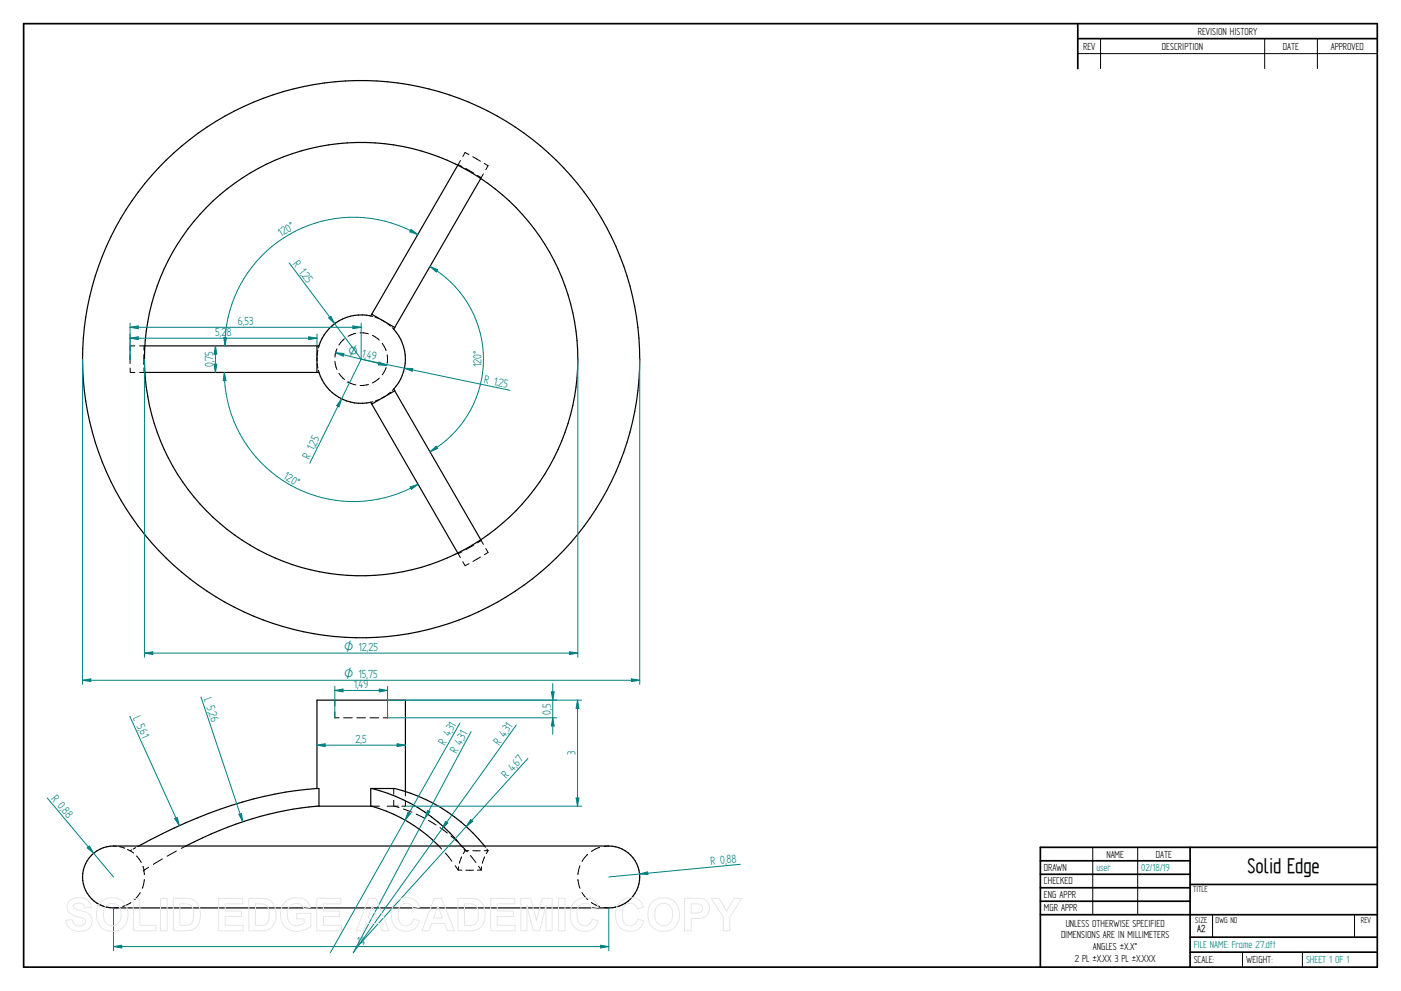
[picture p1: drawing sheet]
<svg xmlns="http://www.w3.org/2000/svg" width="594mm" height="420mm" viewBox="0 0 594 420" stroke-linecap="round" stroke-linejoin="round" font-family="sans-serif">
<g fill="none" stroke="#000" stroke-width=".72">
<path d="M10 10h574v400h-574zM457 10v19.1M457 16.4h127M504.6 359.2v50.8M584 359.2h-142.9v50.8M441.1 365h63.5M441.1 370.7h63.5M441.1 376.4h63.5M504.6 375h79.4M441.1 382.1h63.5M441.1 387.8h142.9M504.6 397.3h79.4"/>
<path d="M504.6 403.7h79.4"/>
</g>
<g fill="none" stroke="#000" stroke-width=".42">
<path d="M466.7 16.4v12.7M536.3 16.4v12.7M558.6 16.4v12.7M457 22.7h127M194.1 70v.1M194.3 69.8l1.6 .9M194.3 69.8h-.1M195.2 68.1l-.9 1.7M197.6 71.5h.1M197.6 71.5l3.3 1.9M198.8 65.5l-1.6-.9-.9 1.7M200.5 66.5l3.2 1.8"/>
<path d="M202.5 74.4l1.5 1M203.9 75.6l-.1 .1M204 75.4v.1M205 73.7l-1 1.7M205.4 69.3l1.6 1-1 1.7M157.2 133.9l.9 .3M159 134.5l1.8 .7M161.7 135.6l1.6 .9M164.1 137.1l1.5 1.2M166.3 138.9l.7 .7M55.2 150.4v3.7M55.2 156v1.9h2"/>
<path d="M57.2 146.6h-2v1.9M59.2 157.9h2M59.2 146.6h2M61 154.1h.1M61 150.4v3.7M61 156l.1 1.9M61.1 146.6l-.1 1.9M61.4 157.9h.1M61.4 146.6h.1M134.4 151.4v1.8M134.5 150.4h.1M134.5 154.2l.3 1.8"/>
<path d="M134.8 148.5l-.3 1.9M135 157l.2 .9M135.2 146.6l-.2 .9M142 153.2l.9 3.4M142.9 147.9l-.9 3.5M143.7 158.3l2.4 2.6M146 143.6l-2.3 2.7M150.9 141.4l-3.3 1.2M152.7 141.1l3.5 .4M157.9 142.2l2.9 2M162 145.5l1.7 3.2M163.7 155.8l-1.6 3.1"/>
<path d="M164.2 150.5v3.5M147.6 161.9h.1M147.6 161.9l3.3 1.3M156.2 163l-3.5 .4M158.1 170.3l-.9 .3M160.8 169.4l-1.8 .7M160.9 160.3l-2.9 2M163.3 168l-1.6 .9M165.6 166.3h.1M165.6 166.3l-1.5 1.2M167 164.9l-.7 .7M194.1 234.4v.1"/>
<path d="M194.2 234.7l.1 .1M194.3 234.8l.9 1.6M195.9 233.9l-1.6 .9M196.3 238.2l.9 1.7 1.7-.9M200.9 231.1l-3.3 1.9M203.7 236.2l-3.2 1.8M203.8 228.8l.1 .1M204 229v.2M204 229.2l1 1.6M204 229.2l-1.5 .9M206 232.5l1 1.7-1.6 1M142 296.8v2.5"/>
<path d="M164.3 296.8v2.5M142 301.8v2.5h1.8M145.7 304.3h3.7M151.3 304.3h3.7M156.9 304.3h3.7M164.3 301.9v2.4h-1.8M167 334.3v2.5M167 339.3v2.5M171.9 339.7v2.1h-1.5M171.9 335.2v2.2M48.1 358.7l1.2 .1M50.6 358.9l2.3 .7"/>
<path d="M57.6 359.4l-1.2 .6M58.8 358.7l-.6 .3M78.8 358.7l-1.9 1M157.6 341.8h3.3M164.2 341.8h4.7M167.4 341.8l1.8 .6M171.1 343l3.6 1.4M176.5 345.1l3.4 1.7M181.6 347.8l3.3 2M185.8 358.4l1.5 1.6M186.6 350.9l3.1 2.3M191.2 354.4l2.9 2.6"/>
<path d="M195.5 358.4l2.7 2.7M195.6 358.6l.5 .6M205.4 358.6l.5 .6M254.2 359.3l-3.5 1.7M258.1 358.7l-1.9 .2M463.4 359.2v28.6M482.4 359.2v28.6M54.1 360.1l1.1 .6M55.2 360.7l1.4 1M55.8 360.3l-.6 .4M57.9 362.9l2 2.8M59.5 378.4l-2.4 3"/>
<path d="M60.6 367.3l.5 1.6M61 369h.1M61 369l.2 1.9M61.1 368.9h-.1M61.2 372.9l-.9 3.7M63 367.7l-1.9 1.2M68.9 364.2l-3.9 2.3M74.8 360.8l-3.9 2.2M188.8 361.7l2.8 3.5M193 367l1.3 1.9M194.3 368.9h1.6M194.5 367.5l-.2 1.4"/>
<path d="M195.7 363.3l-.9 2.7M196.7 360l.5 .7M197.2 360.7l-.7 1.2M197.2 360.7h1.6M197.6 368.9h3.2M199.4 362.7l2.4 3M200.5 360.7h3.2M202.9 367.3l1.1 1.6M204 368.9h-1.6M204.2 367.5l-.2 1.4M205.4 360.7h1.6M205.5 363.3l-1 2.7"/>
<path d="M206.5 360l.5 .7M207 360.7l-.8 1.2M245.1 372.8l.8 3.8M245.9 367.1l-.8 3.7M246.8 378.4l2.4 3M249.2 362.2l-2.4 3.1M50.1 384.8l-2 .1M55.5 382.7l-3.5 1.6M250.8 382.7l3.5 1.6M256.2 384.8l1.9 .1M514.2 387.9v9.4M574.4 387.9v9.4"/>
<path d="M526.9 403.7v6.3M552.3 403.7v6.3"/>
</g>
<g fill="none" stroke="#000" stroke-width=".51">
<path d="M194.1 70.1l-36.5 63.1M203.8 75.7l-36.4 63.2M157.6 133.2l-.4 .7a18.8 18.8 0 0 0-22 12.7h-73.7M157.6 133.2l9.8 5.7M167.4 138.9l-.4 .7a18.7 18.7 0 0 1 0 25.3l.4 .8M61.5 157.9h73.7a18.8 18.8 0 0 0 22 12.7l.4 .7M134.4 146.6v11.3M157.6 171.3l36.5 63.1M167.4 165.7l-9.8 5.6M167.4 165.7l36.4 63.1M134.4 334.3v-37.5h37.5v38.4M134.4 334.3h.8v7.5"/>
<path d="M134.4 334.3a174.5 174.5 0 0 0-65.5 19.1l-10.1 5.3M157.6 334.3a69.7 69.7 0 0 1 38 24.3M157.2 341.8v-7.5h10.2a69.9 69.9 0 0 1 38 24.3M185.8 358.4a64.8 64.8 0 0 0-28.2-16.6h-23.2a148 148 0 0 0-55.6 16.9M38.9 362.5l1.1-.9a12.8 12.8 0 0 1 8.1-2.9h210a13.1 13.1 0 0 1 13.2 13.1 13.1 13.1 0 0 1-13.2 13.1h-210a13.1 13.1 0 0 1-12.1-8.1 13.1 13.1 0 0 1 2.9-14.3z"/>
<circle cx="153.1" cy="152.3" r="118.1"/>
<circle cx="153.1" cy="152.3" r="91.9"/>
</g>
<path d="M35 152.3v137.9M271.3 152.3v137.9M35 288.4l3.5-.6v1.2z" fill="none" stroke="#008080" stroke-width=".42"/>
<path d="M35 288.4l3.5-.6v1.2z" fill="#008080"/>
<path d="M267.8 287.8l3.5 .6-3.5 .6z" fill="none" stroke="#008080" stroke-width=".42"/>
<path d="M267.8 287.8l3.5 .6-3.5 .6z" fill="#008080"/>
<path d="M61.2 152.3v126.4M245 152.3v126.4M61.2 276.9l3.6-.5v1.1zM35 288.4h236.3" fill="none" stroke="#008080" stroke-width=".42"/>
<path d="M61.2 276.9l3.6-.5v1.1z" fill="#008080"/>
<path d="M241.5 276.4l3.5 .5-3.5 .6z" fill="none" stroke="#008080" stroke-width=".42"/>
<path d="M241.5 276.4l3.5 .5-3.5 .6z" fill="#008080"/>
<path d="M61.2 276.9h183.8M20 338.3l28.1 33.5M37 359.5l.9-.8 1.8 3.1z" fill="none" stroke="#008080" stroke-width=".42"/>
<path d="M37 359.5l.9-.8 1.8 3.1z" fill="#008080"/>
<path d="M48.1 384.9v18.2M258.1 384.9v18.2M48.1 401.3l3.5-.5v1.1z" fill="none" stroke="#008080" stroke-width=".42"/>
<path d="M48.1 401.3l3.5-.5v1.1z" fill="#008080"/>
<path d="M254.6 400.8l3.5 .5-3.5 .6z" fill="none" stroke="#008080" stroke-width=".42"/>
<path d="M254.6 400.8l3.5 .5-3.5 .6z" fill="#008080"/>
<path d="M271.2 370.5l3.4-.8 .1 1.1zM313.9 366.4l-55.8 5.4M48.1 401.3h210" fill="none" stroke="#008080" stroke-width=".42"/>
<path d="M271.2 370.5l3.4-.8 .1 1.1z" fill="#008080"/>
<path d="M223.9 321.6l-73.2 80.7M199.6 347.4l.9 .8-2.8 2.2z" fill="none" stroke="#008080" stroke-width=".42"/>
<path d="M199.6 347.4l.9 .8-2.8 2.2z" fill="#008080"/>
<path d="M218.9 307.4l-69.1 96.5M189 348.3l.9 .7-2.5 2.5z" fill="none" stroke="#008080" stroke-width=".42"/>
<path d="M189 348.3l.9 .7-2.5 2.5z" fill="#008080"/>
<path d="M199.8 310.2l-50 93.7M181.3 343.6l1 .5-2.1 2.9z" fill="none" stroke="#008080" stroke-width=".42"/>
<path d="M181.3 343.6l1 .5-2.1 2.9z" fill="#008080"/>
<path d="M195 306.6l-54.9 97.3M173 344.4l1 .6-2.2 2.7z" fill="none" stroke="#008080" stroke-width=".42"/>
<path d="M173 344.4l1 .6-2.2 2.7z" fill="#008080"/>
<path d="M171.9 296.8h74.7M244.3 338.3h1.2l-.6 3.5zM171.9 341.8h74.7" fill="none" stroke="#008080" stroke-width=".42"/>
<path d="M244.3 338.3h1.2l-.6 3.5z" fill="#008080"/>
<path d="M244.9 296.8l.6 3.5h-1.2z" fill="none" stroke="#008080" stroke-width=".42"/>
<path d="M244.9 296.8l.6 3.5h-1.2z" fill="#008080"/>
<path d="M164.3 296.8h71.8M244.9 296.8v45M164.3 304.3h71.8M234.4 304.3l.6 3.5h-1.2z" fill="none" stroke="#008080" stroke-width=".42"/>
<path d="M234.4 304.3l.6 3.5h-1.2z" fill="#008080"/>
<path d="M233.8 293.3h1.2l-.6 3.5z" fill="none" stroke="#008080" stroke-width=".42"/>
<path d="M233.8 293.3h1.2l-.6 3.5z" fill="#008080"/>
<path d="M142 291v13.3M142 292.7l3.5-.6v1.2zM164.3 291v13.3M234.4 289.8v21.5" fill="none" stroke="#008080" stroke-width=".42"/>
<path d="M142 292.7l3.5-.6v1.2z" fill="#008080"/>
<path d="M160.8 292.1l3.5 .6-3.5 .6z" fill="none" stroke="#008080" stroke-width=".42"/>
<path d="M160.8 292.1l3.5 .6-3.5 .6z" fill="#008080"/>
<path d="M142 292.7h22.3M55 303.7l21.1 46.4M74.1 347.1l1.1-.5 .9 3.5z" fill="none" stroke="#008080" stroke-width=".42"/>
<path d="M74.1 347.1l1.1-.5 .9 3.5z" fill="#008080"/>
<path d="M85.2 295.5l17.7 52.9M101.3 345.3l1.1-.4 .5 3.5z" fill="none" stroke="#008080" stroke-width=".42"/>
<path d="M101.3 345.3l1.1-.4 .5 3.5z" fill="#008080"/>
<path d="M134.4 315.9l3.5-.6v1.2z" fill="none" stroke="#008080" stroke-width=".42"/>
<path d="M134.4 315.9l3.5-.6v1.2z" fill="#008080"/>
<path d="M168.4 315.3l3.5 .6-3.5 .6z" fill="none" stroke="#008080" stroke-width=".42"/>
<path d="M168.4 315.3l3.5 .6-3.5 .6z" fill="#008080"/>
<path d="M142.3 149.6l21.7 5.3M142.3 149.6l3.5 .3-.3 1.1zM134.4 315.9h37.5" fill="none" stroke="#008080" stroke-width=".42"/>
<path d="M142.3 149.6l3.5 .3-.3 1.1z" fill="#008080"/>
<path d="M160.7 153.5l3.3 1.4-3.6-.2z" fill="none" stroke="#008080" stroke-width=".42"/>
<path d="M160.7 153.5l3.3 1.4-3.6-.2z" fill="#008080"/>
<path d="M153.2 152.3l-21.8 44.1M144.9 169.1l-1.1 3.4-1-.5z" fill="none" stroke="#008080" stroke-width=".42"/>
<path d="M144.9 169.1l-1.1 3.4-1-.5z" fill="#008080"/>
<path d="M153.2 152.3l63 13.2M171.5 156.1l3.5 .2-.2 1.1z" fill="none" stroke="#008080" stroke-width=".42"/>
<path d="M171.5 156.1l3.5 .2-.2 1.1z" fill="#008080"/>
<path d="M122.6 111.5l30.6 40.8M139.4 134.8l.9-.7 1.6 3.1z" fill="none" stroke="#008080" stroke-width=".42"/>
<path d="M139.4 134.8l.9-.7 1.6 3.1z" fill="#008080"/>
<path d="M91.3 146.6l.6 3.6h-1.1z" fill="none" stroke="#008080" stroke-width=".42"/>
<path d="M91.3 146.6l.6 3.6h-1.1z" fill="#008080"/>
<path d="M90.8 154.4h1.1l-.6 3.5z" fill="none" stroke="#008080" stroke-width=".42"/>
<path d="M90.8 154.4h1.1l-.6 3.5z" fill="#008080"/>
<path d="M55.2 137v15.3M149.6 138.2l3.6 .6-3.6 .6zM153.2 137v15.3M91.3 146.6v11.3" fill="none" stroke="#008080" stroke-width=".42"/>
<path d="M149.6 138.2l3.6 .6-3.6 .6z" fill="#008080"/>
<path d="M55.2 138.8l3.4-.6v1.2z" fill="none" stroke="#008080" stroke-width=".42"/>
<path d="M55.2 138.8l3.4-.6v1.2z" fill="#008080"/>
<path d="M55.2 138.8h98M55.2 141.6v10.7M130.9 142.8l3.5 .6-3.5 .6zM134.4 141.6v5" fill="none" stroke="#008080" stroke-width=".42"/>
<path d="M130.9 142.8l3.5 .6-3.5 .6z" fill="#008080"/>
<path d="M55.2 143.4l3.4-.6v1.2z" fill="none" stroke="#008080" stroke-width=".42"/>
<path d="M55.2 143.4l3.4-.6v1.2z" fill="#008080"/>
<path d="M55.2 143.4h79.2M95.1 157.9l.7 3.5h-1.1z" fill="none" stroke="#008080" stroke-width=".42"/>
<path d="M95.1 157.9l.7 3.5h-1.1z" fill="#008080"/>
<path d="M173.9 206.5l3.4-1.2-2.9 2.2z" fill="none" stroke="#008080" stroke-width=".42"/>
<path d="M173.9 206.5l3.4-1.2-2.9 2.2z" fill="#008080"/>
<path d="M95.1 157.9a54.8 54.8 0 0 0 82.2 47.4M182.3 191.6l2.7-2.4 .6 1z" fill="none" stroke="#008080" stroke-width=".42"/>
<path d="M182.3 191.6l2.7-2.4 .6 1z" fill="#008080"/>
<path d="M182.3 113l3.3 1.3-.6 1z" fill="none" stroke="#008080" stroke-width=".42"/>
<path d="M182.3 113l3.3 1.3-.6 1z" fill="#008080"/>
<path d="M174.3 97.2l2.9 2.2-3.4-1.1zM182.3 113a45.4 45.4 0 0 1 0 78.6" fill="none" stroke="#008080" stroke-width=".42"/>
<path d="M174.3 97.2l2.9 2.2-3.4-1.1z" fill="#008080"/>
<path d="M94.9 143.1l1.1 .1-.6 3.4z" fill="none" stroke="#008080" stroke-width=".42"/>
<path d="M94.9 143.1l1.1 .1-.6 3.4z" fill="#008080"/>
<path d="M177.2 99.4a54.5 54.5 0 0 0-81.8 47.2" fill="none" stroke="#008080" stroke-width=".42"/>
<g fill="none" stroke="#e6e6e6" stroke-width=".42">
<path d="M29.6 381.8a6.5 6.5 0 0 1 8.5 .8l.6 2.2-2.8 .1a2.7 2.7 0 0 0-2.1-2 2.7 2.7 0 0 0-2.7 1.1 1.87 1.87 0 0 0 2.2 1.8l1.4 .4a4.4 4.4 0 0 1 4 6.2 6.4 6.4 0 0 1-9.1 1.3l-1.2-1.8-.5-1.7 2.7-.3a2.94 2.94 0 0 0 2.6 2.6 2.94 2.94 0 0 0 3.1-1.9 2.67 2.67 0 0 0-2.9-1.8 4.9 4.9 0 0 1-5-4.3l.4-1.6zM42.8 382.4a6.9 6.9 0 0 1 8.3-.8 6.9 6.9 0 0 1 3 7.7 6.7 6.7 0 0 1-8 5.5 6.7 6.7 0 0 1-5.1-8.3 6.1 6.1 0 0 1 1.8-4.1zM44.8 384.2a3.9 3.9 0 0 1 4.6-.8 3.9 3.9 0 0 1 2 4.3 3.8 3.8 0 0 1-1.9 4.3 3.8 3.8 0 0 1-4.6-.7 6.6 6.6 0 0 1-.1-7.1zM56.5 381h2.8v11.3h6.9v2.3h-9.7zM68.1 380.9h2.8v13.7h-2.8zM73.5 380.9h5a5.9 5.9 0 0 1 6.5 7 5.9 5.9 0 0 1-6.3 6.7h-5.2zM76.3 383.2h1.8a3.4 3.4 0 0 1 4 3.9v1.2a3.2 3.2 0 0 1-3.8 4h-2zM92.7 380.9h10.2v2.3h-7.4v3h6.9v2.4h-6.9v3.7h7.7v2.3h-10.5zM105.5 380.9h5.1a5.9 5.9 0 0 1 6.4 7 5.9 5.9 0 0 1-6.3 6.7h-5.2zM108.3 383.2h1.9a3.4 3.4 0 0 1 4 3.9v1.2a3.2 3.2 0 0 1-3.8 4h-2.1zM120.9 382.4a7.3 7.3 0 0 1 9.7 .1l1 2.2-2.7 .5a3.7 3.7 0 0 0-4.6-2 3.7 3.7 0 0 0-2.5 4.4 4.2 4.2 0 0 0 2.2 4.5 4.2 4.2 0 0 0 5-.8v-1.7h-3.2v-2.3h6v5.4a8.1 8.1 0 0 1-11.8-.8 8.3 8.3 0 0 1 .9-9.5zM134.4 380.9h10.2v2.3h-7.4v3h6.9v2.4h-6.9v3.7h7.6v2.3h-10.4z"/>
<path d="M156.4 380.9h3l5.5 13.7h-3l-1.2-3.1h-5.5l-1.1 3.1h-3zM157.9 384.1l1.9 5.1h-3.7zM167.7 382.5a6 6 0 0 1 10.2 2.1l-2.8 .7a3.2 3.2 0 0 0-3.9-2.2 3.2 3.2 0 0 0-2.4 3.8 4.6 4.6 0 0 0 2.5 5.5 3.2 3.2 0 0 0 4-2.8l2.6 .8a6.1 6.1 0 0 1-7.2 4.3 6.1 6.1 0 0 1-4.8-6.8 7.7 7.7 0 0 1 1.8-5.4zM184.1 380.9h3.1l5.5 13.7h-3l-1.2-3.1h-5.5l-1.1 3.1h-3zM185.7 384.1l1.9 5.1h-3.8zM194.2 380.9h5a5.9 5.9 0 0 1 6.5 7 5.9 5.9 0 0 1-6.3 6.7h-5.2zM197 383.2h1.8a3.4 3.4 0 0 1 4 3.9v1.2a3.2 3.2 0 0 1-3.8 4h-2zM208.1 380.9h10.2v2.3h-7.4v3h6.9v2.4h-6.9v3.7h7.6v2.3h-10.4zM220.8 380.9h4.2l2.5 9.3 2.4-9.3h4.2v13.7h-2.5l-.1-10.8-2.7 10.8h-2.7l-2.7-10.8v10.8h-2.6zM236.8 380.9h2.8v13.7h-2.8zM243.5 382.5a6 6 0 0 1 10.2 2.1l-2.8 .7a3.2 3.2 0 0 0-3.8-2.2 3.2 3.2 0 0 0-2.4 3.8 4.6 4.6 0 0 0 2.4 5.5 3.2 3.2 0 0 0 4-2.8l2.6 .8a6.1 6.1 0 0 1-7.2 4.3 6.1 6.1 0 0 1-4.7-6.8 7.7 7.7 0 0 1 1.7-5.4zM262.7 382.5a6 6 0 0 1 10.2 2.1l-2.7 .7a3.2 3.2 0 0 0-3.9-2.2 3.2 3.2 0 0 0-2.4 3.8 4.6 4.6 0 0 0 2.4 5.5 3.2 3.2 0 0 0 4-2.8l2.7 .8a6.1 6.1 0 0 1-7.2 4.3 6.1 6.1 0 0 1-4.8-6.8 7.7 7.7 0 0 1 1.7-5.4z"/>
<path d="M276.7 382.4a6.9 6.9 0 0 1 8.3-.8 6.9 6.9 0 0 1 3 7.7 6.7 6.7 0 0 1-8.1 5.5 6.7 6.7 0 0 1-5.1-8.3 6.1 6.1 0 0 1 1.9-4.1zM278.7 384.2a3.9 3.9 0 0 1 4.6-.8 3.9 3.9 0 0 1 1.9 4.3 3.8 3.8 0 0 1-1.8 4.3 3.8 3.8 0 0 1-4.7-.7 6.6 6.6 0 0 1 0-7.1zM290.3 380.9h5.2a4.4 4.4 0 0 1 5.4 4.3 4.4 4.4 0 0 1-5.4 4.2h-2.4v5.2h-2.8zM293.1 383.2h1.8a2.1 2.1 0 0 1 2.6 .6 2.1 2.1 0 0 1 0 2.6 3.4 3.4 0 0 1-2.9 .7h-1.5zM301.6 380.9h3.3l3.2 5.4 3.2-5.4h3.2l-5 7.9v5.8h-2.8v-5.8z"/>
</g>
<text font-size="10.1" x="529" y="370.2">Solid Edge</text>
<g font-size="5.6" fill="#008080">
<text x="119.1" y="100.4" transform="rotate(-30 119.1 100.4)">120°</text>
<text x="124.1" y="111.9" transform="rotate(53 124.1 111.9)">R 1,</text>
<text x="127.8" y="116.9" transform="rotate(53 127.8 116.9)">25</text>
<text x="100.8" y="137.9">6,53</text>
<text x="91.3" y="142.5">5,28</text>
<text x="90.5" y="155.7" transform="rotate(-90 90.5 155.7)">0,75</text>
<text x="155.2" y="151.9" transform="rotate(14 155.2 151.9)">49</text>
<text x="204.1" y="155.8" transform="rotate(-90 204.1 155.8)">120°</text>
<text x="205.1" y="162.3" transform="rotate(12 205.1 162.3)">R 1,</text>
<text x="211.2" y="163.5" transform="rotate(12 211.2 163.5)">25</text>
<text x="133.9" y="189.3" transform="rotate(-64 133.9 189.3)">25</text>
<text x="131.1" y="194.9" transform="rotate(-64 131.1 194.9)">R 1,</text>
<text x="119.9" y="202.8" transform="rotate(30 119.9 202.8)">120°</text>
<text x="150" y="291.8">1,49</text>
<text x="86.4" y="296.3" transform="rotate(71 86.4 296.3)">L 5,</text>
<text x="56.3" y="304.4" transform="rotate(66 56.3 304.4)">L 5,</text>
<text x="88.5" y="302.3" transform="rotate(71 88.5 302.3)">26</text>
<text x="233.5" y="302.9" transform="rotate(-90 233.5 302.9)">0,5</text>
<text x="59" y="310.1" transform="rotate(66 59 310.1)">61</text>
<text x="192" y="310.1" transform="rotate(-61 192 310.1)">31</text>
<text x="215.6" y="310.5" transform="rotate(-54 215.6 310.5)">31</text>
<text x="150.7" y="315">2,5</text>
<text x="188.6" y="316.1" transform="rotate(-61 188.6 316.1)">R 4,</text>
<text x="196.9" y="313.7" transform="rotate(-62 196.9 313.7)">31</text>
<text x="211.6" y="316.1" transform="rotate(-54 211.6 316.1)">R 4,</text>
<text x="193.6" y="319.8" transform="rotate(-62 193.6 319.8)">R 4,</text>
<text x="244" y="320.3" transform="rotate(-90 244 320.3)">3</text>
<text x="219.4" y="325.1" transform="rotate(-48 219.4 325.1)">67</text>
<text x="214.8" y="330.2" transform="rotate(-48 214.8 330.2)">R 4,</text>
<text x="21.5" y="338.7" transform="rotate(50 21.5 338.7)">R 0,</text>
<text x="25.9" y="344" transform="rotate(50 25.9 344)">88</text>
<text x="301.4" y="366.8" transform="rotate(-5 301.4 366.8)">R 0,</text>
<text x="308.2" y="366.1" transform="rotate(-5 308.2 366.1)">88</text>
<text x="151.4" y="400.5">14</text>
</g>
<g font-size="5.4" fill="#008080">
<text x="147.4" y="149.9" transform="rotate(14 147.4 149.9)">O 1,</text>
<text x="146" y="276.1">O 12,25</text>
<text x="146" y="287.5">O 15,75</text>
</g>
<g font-size="4.9">
<text x="507.9" y="14.7">REVISION HISTORY</text>
<text x="459.3" y="21">REV</text>
<text x="492.7" y="21">DESCRIPTION</text>
<text x="544" y="21">DATE</text>
<text x="564.3" y="21">APPROVED</text>
<text x="469.1" y="363.6">NAME</text>
<text x="490.1" y="363.6">DATE</text>
<text x="442.7" y="369.3">DRAWN</text>
<text x="442.7" y="375">CHECKED</text>
<text x="442.7" y="380.7">ENG APPR</text>
<text x="442.7" y="386.4">MGR APPR</text>
<text x="451.9" y="392.9">UNLESS OTHERWISE SPECIFIED</text>
<text x="449.9" y="397.9">DIMENSIONS ARE IN MILLIMETERS</text>
<text x="455.7" y="407.8">2 PL ±X.XX 3 PL ±X.XXX</text>
<text x="463.5" y="402.9">ANGLES ±X.X°</text>
<text x="506.2" y="408.3">SCALE:</text>
<text x="528.4" y="408.3">WEIGHT:</text>
</g>
<g font-size="4.9" fill="#008080">
<text x="464.9" y="369.3">user</text>
<text x="483.9" y="369.3">02/18/19</text>
<text x="506.2" y="402">FILE NAME: Frame 27.dft</text>
<text x="553.8" y="408.4">SHEET 1 OF 1</text>
</g>
<text font-size="4.8" x="507.7" y="395.3">A2</text>
<g font-size="4.1">
<text x="505.9" y="378.3">TITLE</text>
<text x="506.9" y="391.1">SIZE</text>
<text x="515.4" y="391.1">DWG NO</text>
<text x="577" y="391.1">REV</text>
</g>
</svg>
